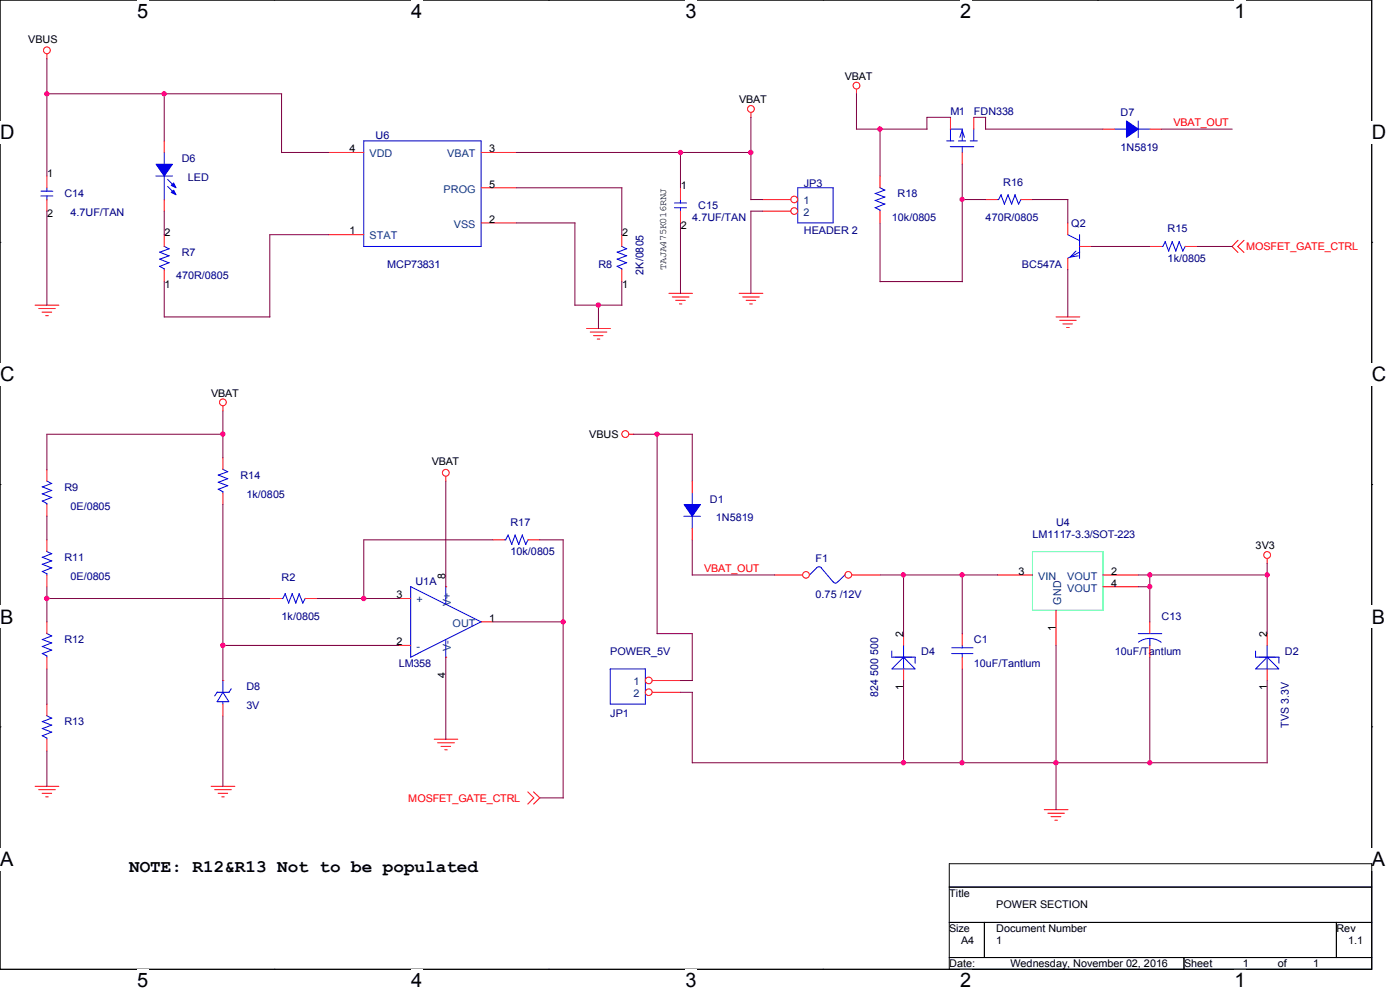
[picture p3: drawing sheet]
<svg xmlns="http://www.w3.org/2000/svg" width="297mm" height="210mm" viewBox="0 0 297 210" stroke-linecap="round" stroke-linejoin="round" font-family="sans-serif">
<path d="M0 0h291v205.6h-291z" fill="none" stroke="#000" stroke-width=".21"/>
<g fill="#fff">
<path d="M29.1 0h2.4v4.7h-2.4z"/>
<path d="M29.1 205.6h2.4v4.4h-2.4z"/>
</g>
<path d="M58.2 0h.1M58.2 205.6h.1" fill="none" stroke="#000" stroke-width=".21"/>
<g fill="#fff">
<path d="M87.2 0h2.4v4.7h-2.4z"/>
<path d="M87.2 205.6h2.4v4.4h-2.4z"/>
</g>
<path d="M116.4 0h.1M116.4 205.6h.1" fill="none" stroke="#000" stroke-width=".21"/>
<g fill="#fff">
<path d="M145.5 0h2.3v4.7h-2.3z"/>
<path d="M145.5 205.6h2.3v4.4h-2.3z"/>
</g>
<path d="M174.6 0h.1M174.6 205.6h.1" fill="none" stroke="#000" stroke-width=".21"/>
<g fill="#fff">
<path d="M203.7 0h2.3v4.7h-2.3z"/>
<path d="M203.7 205.6h2.3v4.4h-2.3z"/>
</g>
<path d="M232.8 0h.1M232.8 205.6h.1" fill="none" stroke="#000" stroke-width=".21"/>
<g fill="#fff">
<path d="M261.9 0h2.3v4.7h-2.3z"/>
<path d="M261.9 205.6h2.3v4.4h-2.3z"/>
<path d="M0 25.7h3v4.7h-3z"/>
<path d="M291 25.7h3v4.7h-3z"/>
<path d="M0 77.1h3v4.7h-3z"/>
<path d="M291 77.1h3v4.7h-3z"/>
</g>
<path d="M0 51.4h.1M291 51.4h.1" fill="none" stroke="#000" stroke-width=".21"/>
<g fill="#fff">
<path d="M0 128.5h2.8v4.7h-2.8z"/>
<path d="M291 128.5h2.8v4.7h-2.8z"/>
</g>
<path d="M0 102.8h.1M291 102.8h.1" fill="none" stroke="#000" stroke-width=".21"/>
<g fill="#fff">
<path d="M-.1 179.9h2.9v4.7h-2.9z"/>
<path d="M290.9 179.9h2.9v4.7h-2.9z"/>
</g>
<path d="M0 154.2h.1M291 154.2h.1M201.4 183.2h89.6v22.4h-89.6zM201.4 188.2h89.6M201.4 195.7h89.6M208.8 195.7v7.4M283.5 195.7v7.4M201.4 203.1h89.6M251.2 203.1v2.5" fill="none" stroke="#000" stroke-width=".21"/>
<g fill="none" stroke="#f00" stroke-width=".21">
<path d="M9.9 11.4v1.1M181.7 18.9v1M9.9 37.3v2.5M34.8 29.9v2.4M69.7 32.3h7.5M102.1 32.3h7.4M102.1 39.8h7.4M144.4 39.8v2.5M159.3 23.9v1M186.7 37.3v2.5M201.6 24.9v2.5M204.1 32.3v2.5"/>
<path d="M206.6 24.9v2.5M234 27.4h2.5M243.9 27.4h2.5M9.9 42.3v2.5M34.8 42.3v2.5M34.8 49.8v2.5M34.8 57.2v2.5M69.7 49.8h7.5M102.1 47.3h7.4M131.9 49.8v2.5M131.9 57.2v2.5M144.4 44.8v2.5"/>
<path d="M161.8 42.3h6M161.8 44.8h6M186.7 44.8v2.5M209.1 42.3h2.5M216.6 42.3h2.4M226.5 47.3v2.5M226.5 54.8v2.4M229 52.3h2.5M243.9 52.3h2.5M251.4 52.3h2.5M262.6 51l-1.2 1.3 1.2 1.3M263.9 51l-1.3 1.3 1.3 1.3"/>
<path d="M7.5 64.7h5M8.2 65.4h3.5M8.9 66.2h2.1M9.7 67h.5M124.5 69.7h5M125.2 70.4h3.5M125.9 71.2h2M126.7 71.9h.6M141.9 62.2h5M142.6 63h3.6M143.3 63.7h2.1M144.1 64.5h.6"/>
<path d="M156.8 62.2h5M157.6 63h3.5M158.3 63.7h2M159 64.5h.6M224 67.2h5.1M224.8 67.9h3.5M225.5 68.7h2M226.3 69.5h.5M9.9 99.6v2.5M47.3 86.1v1.1M47.3 97.1v2.5M133.4 92.1h1.1"/>
<path d="M9.9 107v2.5M9.9 114.5v2.5M47.3 104.6v2.4M94.6 101v1.1M104.6 114.5h2.4M112 114.5h2.5M146.9 102.1v2.5M146.9 112v2.5M268.8 118.5v1M9.9 122v2.5M9.9 131.9v2.5M9.9 139.4v2.5"/>
<path d="M57.2 127h2.5M64.7 127h2.5M84.6 127h2.5M84.6 136.9h2.5M94.6 124.5h.1M94.6 139.4h.1M102.1 131.9h2.5M164.3 122h6M180.7 122h6M191.7 134.4v2.5M204.1 134.4v2.5M204.1 139.4v2.5"/>
<path d="M211.6 122h7.4M224 129.5v7.4M234 122h7.5M234 124.5h7.5M243.9 131.9v2.5M243.9 136.9v2.5M268.8 134.4v2.5M9.9 149.4v2.4M9.9 156.8v2.5M47.3 144.4h.1M47.3 149.4v2.4M92.1 156.8h5"/>
<path d="M92.8 157.6h3.6M93.6 158.3h2M94.4 159h.5M138.4 144.4h6M138.4 146.9h6M191.7 141.9v2.5M268.8 141.9v2.5M7.5 166.8h5M8.2 167.5h3.5M8.9 168.3h2.1M9.7 169h.5M44.8 166.8h5"/>
<path d="M45.6 167.5h3.5M46.3 168.3h2M47 169h.6M112 168l1.2 1.2-1.2 1.4M113.2 168l1.3 1.2-1.3 1.4M221.5 171.7h5.1M222.3 172.5h3.5M223 173.2h2M223.8 174h.5"/>
<circle cx="9.9" cy="10.7" r=".72"/>
<circle cx="181.7" cy="18.2" r=".72"/>
<circle cx="159.3" cy="23.1" r=".72"/>
<circle cx="168.5" cy="42.3" r=".71"/>
<circle cx="168.5" cy="44.8" r=".71"/>
<circle cx="47.3" cy="85.3" r=".72"/>
<circle cx="132.7" cy="92.1" r=".73"/>
<circle cx="94.6" cy="100.3" r=".72"/>
<circle cx="268.8" cy="117.7" r=".72"/>
<circle cx="171" cy="121.9" r=".71"/>
<circle cx="180" cy="121.9" r=".71"/>
<circle cx="137.6" cy="146.8" r=".71"/>
<circle cx="137.6" cy="144.3" r=".71"/>
</g>
<g fill="none" stroke="#00f" stroke-width=".21">
<path d="M9.9 39.8v.8M33.1 37.3h3.5M34.8 32.3v2.6M34.8 37.3v5.1M35.6 38.1l1.5 1.5M35.6 39.5l1.5 1.6M77.2 29.9h24.9v22.4h-24.9zM169.2 39.8h7.5v7.5h-7.5zM186.6 39.8l1.1 .5M200.8 29.9h1.6M201.6 27.4h2.5v2.5M201.6 31.1h5"/>
<path d="M201.6 27.3v2.6M203.3 29.9h1.6M203.6 29.1l.5-1.5 .5 1.5M204.1 31.1v1.2M205.8 29.9h1.5M206.6 27.3v2.6M236.5 27.4h2.5M241.5 25.7v3.5M241.5 27.4h2.5M8.7 40.6h2.5M8.7 41.6h2.5M9.9 41.6v.8"/>
<path d="M33.8 53.5l2.1 .8M33.8 56.5l1 .5M33.8 54.9l2.1 .9M34.8 52.2l1.1 .6M34.8 57v.2M35.9 55.7l-2 .8M35.9 54.2l-2 .8M35.9 52.7l-2 .8M130.9 53.5l2 .8M130.9 56.5l1 .5M130.9 54.9l2 .9M131.9 52.2l1 .6"/>
<path d="M131.9 57v.2M133 55.7l-2.1 .8M133 54.2l-2.1 .8M133 52.7l-2.1 .8M143.1 43.1h2.5M143.1 44.1h2.5M144.4 42.3v.8M144.4 44.1v.7M185.6 44l1.1 .6M185.6 42.5l2.1 .8M185.6 41l2.1 .8M186.7 44.5v.3"/>
<path d="M187.7 43.3l-2 .8M187.7 41.8l-2 .7M187.7 40.3l-2 .8M211.6 42.3h.3M212.3 41.3l.8 2M212.4 41.3l-.6 1M213.8 41.3l.8 2M213.9 41.3l-.8 2M215.3 41.3l.8 2M215.3 41.3l-.7 2M216.6 42.3l-.5 1M226.5 49.8l2.6 1.3"/>
<path d="M228.3 53.3l-1.3 1.2 1.8-.2M229 49.8v5M229.1 53.5l-2.6 1.3M246.4 52.3h.3M247.2 51.3l.7 2M247.2 51.2l-.5 1.1M248.7 51.3l.8 2M248.7 51.2l-.8 2.1M250.1 51.3l.9 2M250.2 51.2l-.8 2.1M251.5 52.2l-.6 1.1M47.2 99.5l1.1 .6"/>
<path d="M8.9 106.3l1 .5M8.9 104.7l2.1 .8M8.9 103.3l2.1 .8M8.9 119.7l2.1 .8M8.9 118.2l2.1 .8M9.9 102l1.1 .6M9.9 117l1.1 .5M9.9 106.8v.2M11 105.5l-2 .8M11 104l-2 .8M11 102.5l-2 .8M11 119l-2 .7"/>
<path d="M11 117.4l-2 .8M46.3 103.8l1 .5M46.3 102.3l2 .7M46.3 100.8l2 .8M47.3 104.3v.3M48.3 103l-2 .8M48.3 101.5l-2 .8M48.3 100l-2 .8M107.8 113.5l-.5 1h-.3M109.3 113.5l-.7 2-.8-2M110.8 113.5l.7 2M110.8 113.5l-.7 2-.8-2"/>
<path d="M112.1 114.5l-.6 1M145.1 109.5h3.5M146.9 104.6v2.5M146.9 109.5v2.6M8.9 121.2l1 .5M8.9 138.6l1 .5M8.9 137.1l2.1 .8M8.9 135.6l2.1 .8M9.9 134.4l1.1 .5M9.9 121.7v.3M9.9 139.1v.3M11 120.4l-2 .8"/>
<path d="M11 137.9l-2 .7M11 136.4l-2 .8M11 134.9l-2 .8M59.7 127h.3M60.5 125.9l.8 2.1M60.5 125.9l-.5 1.1M62 125.9l.8 2.1M62 125.9l-.8 2M63.5 125.9l.8 2.1M63.5 125.9l-.8 2M64.8 126.9l-.6 1M87.1 124.4l15 7.5"/>
<path d="M87.1 124.5v14.9M94.6 124.4v3.8M94.6 135.6v3.8M102.1 131.9l-15 7.5M173.3 120.4l-1.6 1.6M174.2 120.4l2.5 3M174.3 120.4a.74 .74 0 0 0-1.1 .1M176.8 123.4l.4 .3 .5-.3M179.3 121.9l-1.6 1.5M189.2 138.1v1.3h5l-.1 1.3M191.7 136.9v5M201.9 138.6h4.5"/>
<path d="M201.9 137.4h4.5M204.1 136.9v.6M204.1 138.6v.8M241.5 134.4h5M243.9 135.4l1 .2 1.4 .6M243.9 135.4l-1.5 .3-.9 .5M243.9 135.4v1.5M266.4 138.1v1.3h5l-.1 1.3M268.8 139.4l2.5 2.5h-4.9zM268.8 136.9v5M8.9 156l1 .6M8.9 154.5l2.1 .8"/>
<path d="M8.9 153l2.1 .8M9.9 151.8l1.1 .6M9.9 156.5v.3M11 155.3l-2 .8M11 153.8l-2 .8M11 152.3l-2 .8M46.1 146.8l-.5 .8M47.3 146.9l1.3 1.9h-2.5zM47.3 144.3v2.6M47.3 148.8v.6M49.1 146.1l-.5 .8h-2.5M129.5 141.9h7.4v7.5h-7.4z"/>
<path d="M189.2 141.9l2.5-2.5 2.4 2.5z"/>
</g>
<g fill="#00f" stroke="#00f" stroke-width=".21">
<path d="M33.1 34.8h3.5l-1.8 2.5z" fill-rule="evenodd"/>
<path d="M36.3 40.8l.5-.5 .5 1z" fill-rule="evenodd"/>
<path d="M36.8 38.8l.5 1-1-.5z" fill-rule="evenodd"/>
<path d="M239 25.7l2.5 1.7-2.5 1.7z" fill-rule="evenodd"/>
<path d="M145.1 107h3.5l-1.7 2.5z" fill-rule="evenodd"/>
</g>
<path d="M219 117h15v12.5h-15z" fill="none" stroke="#00ff80" stroke-width=".21"/>
<g fill="none" stroke="#800040" stroke-width=".21">
<path d="M9.9 19.9h49.9M9.9 12.4v25M34.8 19.9v10M59.7 19.9v12.5M181.7 19.9v7.5M59.7 32.3h10M109.5 39.8h22.5M109.5 32.3h49.8M131.9 39.8v10M144.4 32.3v7.6M159.3 24.9v17.5M181.7 27.4h15"/>
<path d="M186.7 27.4v10M201.7 24.9h-5.1v2.5M204.1 34.8v25M206.6 24.9h2.5M209.1 27.4h24.9M209.1 24.9v2.5M246.4 27.4h15M9.9 44.8v20M34.8 44.8v5M34.8 59.7v7.6l22.5-.1M69.7 49.8h-12.5v17.5M109.5 47.3h12.5v17.5"/>
<path d="M131.9 59.7v5.1M144.4 47.3v15M159.3 42.3h2.5M159.3 44.8h2.5M159.3 44.8v17.5M186.7 47.3v12.5M186.7 59.7h17.5M204.1 42.3h5M219 42.3h7.6M226.5 42.3v5M226.5 57.2v10M231.5 52.3h12.5"/>
<path d="M253.9 52.3h7.5M122 64.7h10M127 64.7v5M47.3 87.1v10M47.3 92.1h-37.4v7.5M134.4 92.1h12.5M139.4 92.1v42.3h7.5M146.9 92.1v10M9.9 109.5v5.1M47.3 107v37.4M94.6 102.1v22.4M104.6 114.5h-27.4v12.5"/>
<path d="M114.5 114.5h5v54.8M146.9 114.5v7.5h17.4M268.8 119.5v15M9.9 127h47.3M9.9 124.5v7.5M47.2 136.9h37.4M67.2 127h17.5M94.6 139.4v17.4M104.6 131.9h14.9M146.9 134.4v10M186.7 122h24.9M191.7 122v12.5"/>
<path d="M204.1 122v12.5M224 136.9v34.8M241.5 122h27.4M241.5 124.5h2.5M243.9 122v10M243.9 139.4v22.4M9.9 141.9v7.5M9.9 159.3v7.5M47.3 151.8v15M144.4 146.9h2.5M144.4 144.4h2.5M146.9 146.9v14.9"/>
<path d="M191.7 144.4v17.4M204.1 141.9v19.9M268.8 144.4v17.4M114.5 169.2h5M146.9 161.8h122"/>
</g>
<g fill="#f0f" stroke="#f0f" stroke-width=".21">
<circle cx="9.9" cy="19.9" r=".48"/>
<circle cx="204.1" cy="42.3" r=".47"/>
<circle cx="34.8" cy="19.9" r=".48"/>
<circle cx="159.3" cy="32.3" r=".48"/>
<circle cx="186.7" cy="27.4" r=".49"/>
<circle cx="144.4" cy="32.3" r=".47"/>
<circle cx="9.9" cy="126.9" r=".49"/>
<circle cx="119.5" cy="131.9" r=".47"/>
<circle cx="47.3" cy="92.1" r=".48"/>
<circle cx="77.2" cy="126.9" r=".49"/>
<circle cx="47.3" cy="136.9" r=".49"/>
<circle cx="126.9" cy="64.7" r=".49"/>
<circle cx="191.6" cy="121.9" r=".48"/>
<circle cx="204.1" cy="161.8" r=".48"/>
<circle cx="243.9" cy="124.4" r=".48"/>
<circle cx="191.6" cy="161.8" r=".48"/>
<circle cx="224" cy="161.8" r=".49"/>
<circle cx="243.9" cy="161.8" r=".48"/>
<circle cx="243.9" cy="121.9" r=".48"/>
<circle cx="268.8" cy="121.9" r=".48"/>
<circle cx="204.1" cy="121.9" r=".48"/>
<circle cx="139.4" cy="92.1" r=".48"/>
</g>
<g font-size="4.2">
<text x="29.1" y="3.8">5</text>
<text x="87.2" y="3.8">4</text>
<text x="145.5" y="3.8">3</text>
<text x="203.7" y="3.8">2</text>
<text x="261.9" y="3.8">1</text>
<text x="0" y="29.5">D</text>
<text x="291" y="29.5">D</text>
<text x="0" y="80.9">C</text>
<text x="291" y="80.9">C</text>
<text x="0" y="132.3">B</text>
<text x="291" y="132.3">B</text>
<text x="0" y="183.7">A</text>
<text x="291" y="183.7">A</text>
<text x="29.1" y="209.4">5</text>
<text x="87.2" y="209.4">4</text>
<text x="145.5" y="209.4">3</text>
<text x="203.7" y="209.4">2</text>
<text x="261.9" y="209.4">1</text>
</g>
<text font-size="3.7" x="27.4" y="184.9">NOTE: R12&amp;R13 Not to be populated</text>
<g font-size="2.3" fill="#000080">
<text x="136.5" y="58.2" transform="rotate(-90 136.5 58.2)">2K/0805</text>
<text x="186.3" y="147.9" transform="rotate(-90 186.3 147.9)">824 500 500</text>
<text x="273.4" y="154.3" transform="rotate(-90 273.4 154.3)">TVS 3.3V</text>
</g>
<g font-size="2.3">
<text x="94.5" y="122.7" transform="rotate(-90 94.5 122.7)">8</text>
<text x="191.7" y="135.2" transform="rotate(-90 191.7 135.2)">2</text>
<text x="224" y="133.8" transform="rotate(-90 224 133.8)">1</text>
<text x="268.8" y="135.2" transform="rotate(-90 268.8 135.2)">2</text>
<text x="94.5" y="143.8" transform="rotate(-90 94.5 143.8)">4</text>
<text x="191.7" y="146.3" transform="rotate(-90 191.7 146.3)">1</text>
<text x="268.8" y="146.3" transform="rotate(-90 268.8 146.3)">1</text>
</g>
<g font-size="2.3" fill="#004080">
<text x="95.6" y="128.6" transform="rotate(-90 95.6 128.6)">V+</text>
<text x="225.1" y="128.2" transform="rotate(-90 225.1 128.2)">GND</text>
<text x="95.6" y="138.2" transform="rotate(-90 95.6 138.2)">V-</text>
</g>
<g font-size="2.2">
<text x="6" y="9">VBUS</text>
<text x="179.2" y="17">VBAT</text>
<text x="156.8" y="21.9">VBAT</text>
<text x="74.2" y="32.3">4</text>
<text x="103.8" y="32.3">3</text>
<text x="10" y="37.6">1</text>
<text x="103.8" y="39.8">5</text>
<text x="144.4" y="40.1">1</text>
<text x="10" y="46.1">2</text>
<text x="103.8" y="47.2">2</text>
<text x="34.9" y="50">2</text>
<text x="74.2" y="49.7">1</text>
<text x="132" y="50">2</text>
<text x="144.4" y="48.6">2</text>
<text x="34.9" y="61">1</text>
<text x="132" y="61">1</text>
<text x="44.8" y="84.2">VBAT</text>
<text x="125" y="92.9">VBUS</text>
<text x="91.6" y="98.6">VBAT</text>
<text x="266.4" y="116.5">3V3</text>
<text x="216" y="121.9">3</text>
<text x="235.7" y="121.9">2</text>
<text x="235.7" y="124.4">4</text>
<text x="84.1" y="126.9">3</text>
<text x="103.8" y="131.9">1</text>
<text x="84.1" y="136.9">2</text>
<text x="201.4" y="190.2">Title</text>
<text x="201.4" y="197.7">Size</text>
<text x="211.3" y="192.7">POWER SECTION</text>
<text x="211.3" y="197.7">Document Number</text>
<text x="283.5" y="197.7">Rev</text>
<text x="203.9" y="200.2">A4</text>
<text x="211.3" y="200.2">1</text>
<text x="286" y="200.2">1.1</text>
<text x="201.4" y="205.1">Date:</text>
<text x="214.3" y="205.1">Wednesday, November 02, 2016</text>
<text x="251.2" y="205.1">Sheet</text>
<text x="263.6" y="205.1">1</text>
<text x="271.1" y="205.1">of</text>
<text x="278.6" y="205.1">1</text>
</g>
<g font-size="2.2" fill="#000080">
<text x="79.7" y="29.4">U6</text>
<text x="201.6" y="24.4">M1</text>
<text x="206.6" y="24.4">FDN338</text>
<text x="237.7" y="24.7">D7</text>
<text x="38.6" y="34.4">D6</text>
<text x="237.7" y="32.1">1N5819</text>
<text x="13.7" y="41.9">C14</text>
<text x="39.8" y="38.4">LED</text>
<text x="170.5" y="39.6">JP3</text>
<text x="190.4" y="41.9">R18</text>
<text x="212.8" y="39.4">R16</text>
<text x="14.9" y="45.8">4.7UF/TAN</text>
<text x="146.9" y="46.8">4.7UF/TAN</text>
<text x="148.1" y="44.4">C15</text>
<text x="189.2" y="46.8">10k/0805</text>
<text x="209.1" y="46.8">470R/0805</text>
<text x="170.5" y="49.6">HEADER 2</text>
<text x="227.3" y="48.1">Q2</text>
<text x="247.7" y="49.3">R15</text>
<text x="37.3" y="59.3">470R/0805</text>
<text x="38.6" y="54.3">R7</text>
<text x="82.1" y="56.8">MCP73831</text>
<text x="127" y="56.8">R8</text>
<text x="216.8" y="56.8">BC547A</text>
<text x="247.7" y="55.5">1k/0805</text>
<text x="51" y="101.6">R14</text>
<text x="13.7" y="104.1">R9</text>
<text x="52.3" y="105.6">1k/0805</text>
<text x="150.6" y="106.6">D1</text>
<text x="14.9" y="108.1">0E/0805</text>
<text x="108.3" y="111.5">R17</text>
<text x="151.9" y="110.6">1N5819</text>
<text x="224" y="111.5">U4</text>
<text x="13.7" y="119">R11</text>
<text x="108.3" y="117.8">10k/0805</text>
<text x="173" y="119.3">F1</text>
<text x="219" y="114">LM1117-3.3/SOT-223</text>
<text x="14.9" y="123">0E/0805</text>
<text x="59.7" y="123.3">R2</text>
<text x="88.1" y="124">U1A</text>
<text x="59.7" y="131.5">1k/0805</text>
<text x="173" y="126.7">0.75 /12V</text>
<text x="246.4" y="131.5">C13</text>
<text x="13.7" y="136.4">R12</text>
<text x="206.6" y="136.4">C1</text>
<text x="84.6" y="141.4">LM358</text>
<text x="129.5" y="138.9">POWER_5V</text>
<text x="195.4" y="138.9">D4</text>
<text x="206.6" y="141.4">10uF/Tantlum</text>
<text x="236.5" y="138.9">10uF/Tantlum</text>
<text x="272.6" y="138.9">D2</text>
<text x="52.3" y="146.4">D8</text>
<text x="13.7" y="153.9">R13</text>
<text x="52.3" y="150.4">3V</text>
<text x="129.5" y="152.1">JP1</text>
</g>
<g font-size="2.2" fill="#f00">
<text x="248.9" y="26.7">VBAT_OUT</text>
<text x="264.4" y="53">MOSFET_GATE_CTRL</text>
<text x="149.4" y="121.3">VBAT_OUT</text>
<text x="86.6" y="170.1">MOSFET_GATE_CTRL</text>
</g>
<g font-size="2.2" fill="#004080">
<text x="78.4" y="33.4">VDD</text>
<text x="94.9" y="33.4">VBAT</text>
<text x="94.1" y="40.9">PROG</text>
<text x="170.5" y="43.3">1</text>
<text x="170.5" y="45.8">2</text>
<text x="78.4" y="50.8">STAT</text>
<text x="96.3" y="48.3">VSS</text>
<text x="220.3" y="123">VIN</text>
<text x="226.4" y="123">VOUT</text>
<text x="226.4" y="125.5">VOUT</text>
<text x="88.4" y="128">+</text>
<text x="88.4" y="137.9">-</text>
<text x="96" y="132.9">OUT</text>
<text x="134.4" y="145.4">1</text>
<text x="134.4" y="147.9">2</text>
</g>
<text font-size="2" x="141.3" y="57.2" transform="rotate(-90 141.3 57.2)">TAJA475K016RNJ</text>
</svg>
